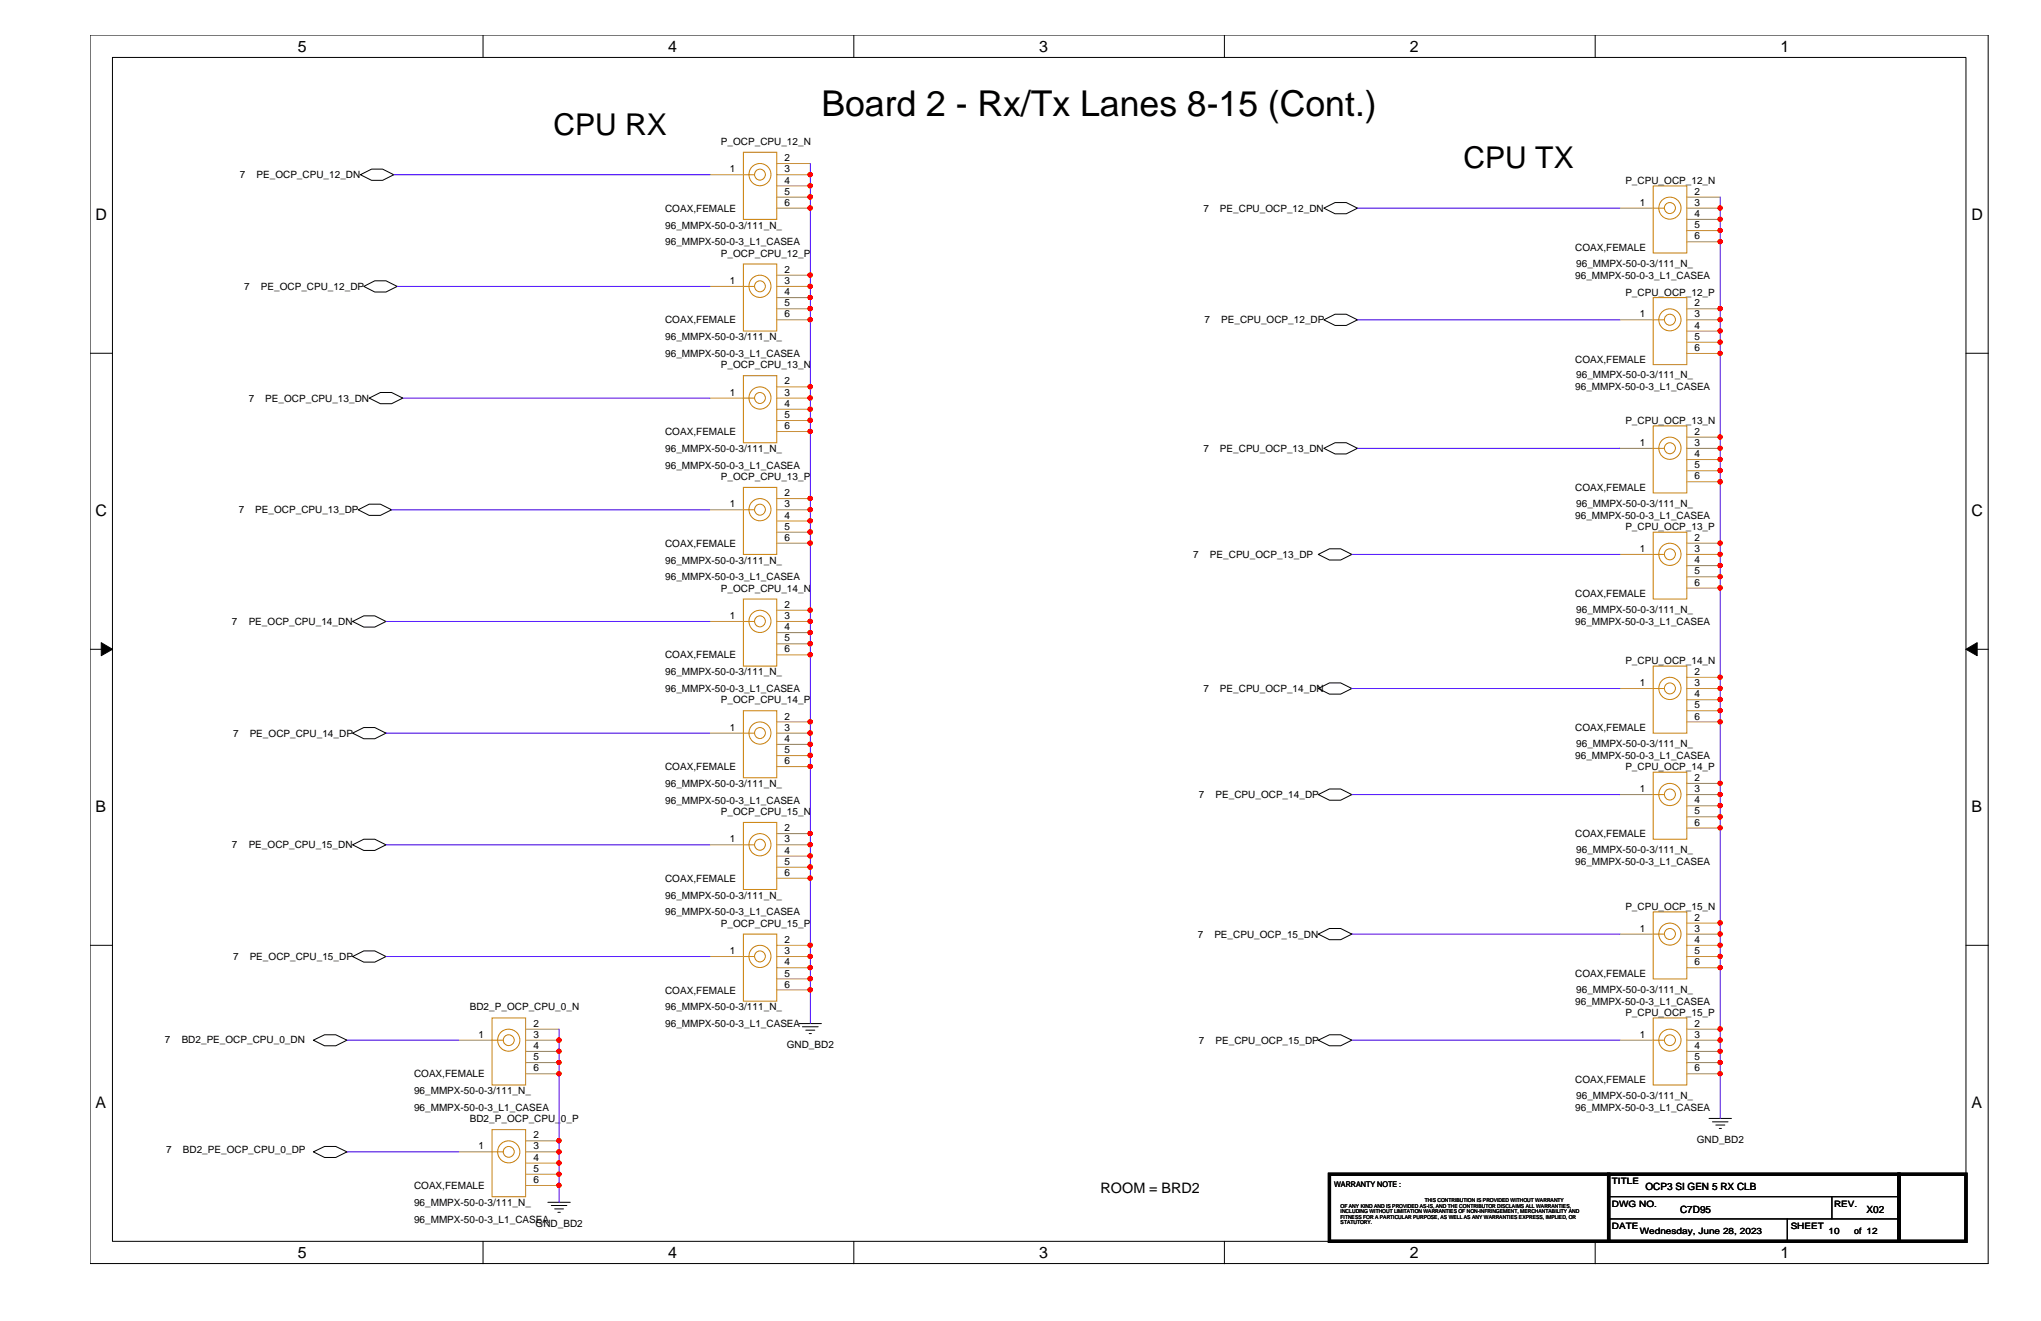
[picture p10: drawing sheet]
<svg xmlns="http://www.w3.org/2000/svg" width="432mm" height="279mm" viewBox="0 0 432 279" stroke-linecap="round" stroke-linejoin="round" font-family="sans-serif">
<path d="M19 7.4h401.6v259.8h-401.5zM23.8 12.1h392.1v250.5h-392.1z" fill="none" stroke="#000" stroke-width=".21"/>
<g fill="#fff">
<path d="M63 7.9h1.9v3.8h-1.9z"/>
<path d="M63 263.1h1.9v3.7h-1.9z"/>
</g>
<path d="M102.2 7.4v4.7M102.2 262.6v4.7" fill="none" stroke="#000" stroke-width=".21"/>
<g fill="#fff">
<path d="M141.4 7.9h1.9v3.8h-1.9z"/>
<path d="M141.4 263.1h1.9v3.7h-1.9z"/>
</g>
<path d="M180.6 7.4v4.7M180.6 262.6v4.7" fill="none" stroke="#000" stroke-width=".21"/>
<g fill="#fff">
<path d="M219.8 7.9h1.9v3.8h-1.9z"/>
<path d="M219.8 263.1h1.9v3.7h-1.9z"/>
</g>
<path d="M259 7.4v4.7M259 262.6v4.7" fill="none" stroke="#000" stroke-width=".21"/>
<g fill="#fff">
<path d="M298.2 7.9h1.9v3.8h-1.9z"/>
<path d="M298.2 263.1h1.9v3.7h-1.9z"/>
</g>
<path d="M337.5 7.4v4.7M337.5 262.6v4.7" fill="none" stroke="#000" stroke-width=".21"/>
<g fill="#fff">
<path d="M376.7 7.9h1.8v3.8h-1.8z"/>
<path d="M376.7 263.1h1.8v3.7h-1.8z"/>
<path d="M20.2 43.4h2.5v3.8h-2.5z"/>
<path d="M417.1 43.4h2.5v3.8h-2.5z"/>
<path d="M20.2 106h2.5v3.8h-2.5z"/>
<path d="M417.1 106h2.5v3.8h-2.5z"/>
</g>
<path d="M19.1 74.7h4.7M415.9 74.7h4.8" fill="none" stroke="#000" stroke-width=".21"/>
<g fill="#fff">
<path d="M20.2 168.6h2.3v3.8h-2.3z"/>
<path d="M417.1 168.6h2.3v3.8h-2.3z"/>
</g>
<path d="M19.1 137.3h4.7M415.9 137.3h4.8" fill="none" stroke="#000" stroke-width=".21"/>
<path d="M21.4 135.9l2.4 1.4-2.4 1.4zM415.9 137.3l2.4-1.4v2.8z" fill="#000" stroke="#000" stroke-width=".21"/>
<g fill="#fff">
<path d="M20.2 231.2h2.3v3.8h-2.3z"/>
<path d="M417.1 231.2h2.3v3.8h-2.3z"/>
</g>
<g fill="none" stroke="#000" stroke-width=".21">
<path d="M76.2 37l2.4-1.2h2.3l2.4 1.2-2.4 1.1h-2.3zM280.1 44l2.3-1.2h2.4l2.4 1.2-2.4 1.2h-2.4zM77 60.6l2.3-1.2h2.4l2.3 1.2-2.3 1.2h-2.4zM280.1 67.6l2.3-1.1h2.4l2.4 1.1-2.4 1.2h-2.4zM78.1 84.2l2.4-1.2h2.3l2.4 1.2-2.4 1.2h-2.3zM280.1 94.8l2.3-1.2h2.4l2.4 1.2-2.4 1.2h-2.4zM75.8 107.8l2.3-1.2h2.4l2.3 1.2-2.3 1.2h-2.4zM278.9 117.3l2.4-1.2h2.3l2.4 1.2-2.4 1.1h-2.3zM74.6 131.4l2.4-1.1h2.3l2.4 1.1-2.4 1.2h-2.3zM74.6 155.1l2.4-1.2h2.3l2.4 1.2-2.4 1.2h-2.3zM278.9 145.6l2.4-1.2h2.3l2.4 1.2-2.4 1.2h-2.3zM74.6 178.7l2.4-1.2h2.3l2.4 1.2-2.4 1.2h-2.3z"/>
<path d="M278.9 168.1l2.4-1.2h2.3l2.4 1.2-2.4 1.1h-2.3zM19.1 199.9h4.7M278.9 197.6l2.4-1.2h2.3l2.4 1.2-2.4 1.2h-2.3zM415.9 199.9h4.8M74.6 202.3l2.4-1.2h2.3l2.4 1.2-2.4 1.2h-2.3zM169.1 216.5h4.7M169.8 217.2h3.3M170.5 217.9h1.9M171.2 218.6h.5M66.3 220l2.4-1.1h2.3l2.4 1.1-2.4 1.2h-2.3zM278.9 220l2.4-1.1h2.3l2.4 1.1-2.4 1.2h-2.3zM361.6 236.6h4.7"/>
<path d="M362.3 237.3h3.3M363 238h1.9M363.7 238.7h.5M66.3 243.6l2.4-1.1h2.3l2.4 1.1-2.4 1.2h-2.3zM115.9 254.3h4.7M116.6 255h3.3M117.3 255.7h1.9M118 256.4h.5M340.3 253.1h61.4M340.3 257.8h61.4M378.1 257.8v4.8M387.6 253.1v4.7"/>
</g>
<path d="M281.3 248.4h59v14.2h-59zM340.3 248.4h61.4v14.2h-61.4zM401.7 248.4h14.2v14.2h-14.2z" fill="none" stroke="#000" stroke-width=".68"/>
<g fill="none" stroke="#cc8006" stroke-width=".21">
<path d="M157.3 32.2h7v14.2h-7zM157.3 37h2.3M349.8 39.3h7.1v14.2h-7.1zM157.3 55.8h7v14.2h-7zM349.8 44h2.3M157.3 79.5h7v14.1h-7zM157.3 60.6h2.3M349.8 67.6h2.3M349.8 62.9h7.1v14.2h-7.1zM157.3 84.2h2.3M349.8 94.8h2.3M349.8 90.1h7.1v14.2h-7.1z"/>
<path d="M157.3 103.1h7v14.2h-7zM157.3 107.8h2.3M349.8 117.3h2.3M349.8 112.6h7.1v14.1h-7.1zM157.3 126.7h7v14.2h-7zM157.3 131.4h2.3M157.3 150.3h7v14.2h-7zM157.3 155.1h2.3M349.8 145.6h2.3M349.8 140.9h7.1v14.2h-7.1zM157.3 173.9h7v14.2h-7zM157.3 178.7h2.3"/>
<path d="M349.8 168.1h2.3M349.8 163.3h7.1v14.2h-7.1zM157.3 197.6h7v14.2h-7zM349.8 197.6h2.3M349.8 192.9h7.1v14.2h-7.1zM104.1 215.3h7.1v14.2h-7.1zM157.3 202.3h2.3M349.8 215.3h7.1v14.2h-7.1zM104.1 238.9h7.1v14.2h-7.1zM104.1 220h2.4M349.8 220h2.3M104.1 243.6h2.4"/>
<circle cx="160.8" cy="36.9" r="2.34"/>
<circle cx="160.8" cy="36.9" r="1.15"/>
<circle cx="353.3" cy="44" r="1.17"/>
<circle cx="353.3" cy="44" r="2.35"/>
<circle cx="160.8" cy="60.5" r="2.34"/>
<circle cx="160.8" cy="60.5" r="1.15"/>
<circle cx="353.3" cy="67.6" r="1.17"/>
<circle cx="353.3" cy="67.6" r="2.35"/>
<circle cx="160.8" cy="84.2" r="2.34"/>
<circle cx="160.8" cy="84.2" r="1.15"/>
<circle cx="353.3" cy="94.8" r="2.36"/>
<circle cx="353.3" cy="94.8" r="1.17"/>
<circle cx="160.8" cy="107.8" r="2.34"/>
<circle cx="160.8" cy="107.8" r="1.15"/>
<circle cx="353.3" cy="117.2" r="2.36"/>
<circle cx="353.3" cy="117.2" r="1.17"/>
<circle cx="160.8" cy="131.4" r="2.34"/>
<circle cx="160.8" cy="131.4" r="1.15"/>
<circle cx="160.8" cy="155" r="2.34"/>
<circle cx="160.8" cy="155" r="1.15"/>
<circle cx="353.3" cy="145.6" r="2.36"/>
<circle cx="353.3" cy="145.6" r="1.17"/>
<circle cx="160.8" cy="178.7" r="2.34"/>
<circle cx="160.8" cy="178.7" r="1.15"/>
<circle cx="353.3" cy="168" r="2.36"/>
<circle cx="353.3" cy="168" r="1.17"/>
<circle cx="353.3" cy="197.5" r="1.17"/>
<circle cx="353.3" cy="197.6" r="2.35"/>
<circle cx="160.8" cy="202.3" r="2.34"/>
<circle cx="160.8" cy="202.3" r="1.15"/>
<circle cx="107.6" cy="220" r="2.35"/>
<circle cx="107.6" cy="220" r="1.15"/>
<circle cx="353.3" cy="220" r="2.35"/>
<circle cx="353.3" cy="220" r="1.15"/>
<circle cx="107.6" cy="243.6" r="2.35"/>
<circle cx="107.6" cy="243.6" r="1.15"/>
</g>
<g fill="none" stroke="#a84" stroke-width=".21">
<path d="M150.2 37h7.1M164.3 34.6h7.1M164.3 37h7.1M164.3 39.3h7.1M164.3 58.2h7.1M164.3 41.7h7.1M164.3 44h7.1M342.7 44h7.1M356.9 41.7h7M356.9 44h7M356.9 46.4h7M356.9 48.8h7"/>
<path d="M356.9 51.1h7M150.2 60.6h7.1M164.3 60.6h7.1M164.3 62.9h7.1M164.3 65.3h7.1M164.3 67.6h7.1M342.7 67.6h7.1M356.9 65.3h7M356.9 67.6h7M356.9 70h7M356.9 72.4h7M356.9 74.8h7"/>
<path d="M150.2 84.2h7.1M164.3 81.8h7.1M164.3 84.2h7.1M164.3 86.6h7.1M164.3 88.9h7.1M164.3 91.3h7.1M342.7 94.8h7.1M356.9 92.5h7M356.9 94.8h7M356.9 97.2h7M356.9 99.6h7M150.2 107.8h7.1"/>
<path d="M164.3 105.5h7.1M164.3 107.8h7.1M164.3 110.2h7.1M164.3 112.6h7.1M164.3 114.9h7.1M342.7 117.3h7.1M356.9 114.9h7M356.9 117.3h7M356.9 119.6h7M356.9 101.9h7M150.2 131.4h7.1M164.3 129.1h7.1"/>
<path d="M164.3 131.4h7.1M164.3 133.8h7.1M164.3 136.2h7.1M164.3 138.5h7.1M356.9 122h7M356.9 124.4h7M150.2 155.1h7.1M164.3 152.7h7.1M164.3 155.1h7.1M164.3 157.4h7.1M164.3 159.8h7.1M342.7 145.6h7.1"/>
<path d="M356.9 143.3h7M356.9 145.6h7M356.9 148h7M356.9 150.3h7M356.9 152.7h7M150.2 178.7h7.1M164.3 162.1h7.1M164.3 176.3h7.1M164.3 178.7h7.1M342.7 168.1h7.1M356.9 165.7h7M356.9 168.1h7"/>
<path d="M356.9 170.4h7M356.9 172.8h7M356.9 175.1h7M164.3 199.9h7.1M164.3 181.1h7.1M164.3 183.4h7.1M164.3 185.8h7.1M342.7 197.6h7.1M356.9 195.2h7M356.9 197.6h7M356.9 199.9h7M111.2 217.7h7.1"/>
<path d="M150.2 202.3h7.1M164.3 202.3h7.1M164.3 204.7h7.1M164.3 207.1h7.1M164.3 209.4h7.1M356.9 217.7h7M356.9 202.3h7M356.9 204.7h7M97 220h7.1M111.2 220h7.1M111.2 222.4h7.1M111.2 224.7h7.1"/>
<path d="M111.2 227.1h7.1M342.7 220h7.1M356.9 220h7M356.9 222.4h7M356.9 224.7h7M356.9 227.1h7M97 243.6h7.1M111.2 241.3h7.1M111.2 243.6h7.1M111.2 246h7.1M111.2 248.4h7.1M111.2 250.7h7.1"/>
</g>
<g fill="none" stroke="#4200ff" stroke-width=".21">
<path d="M83.3 37h66.9M171.4 34.6v181.9M287.2 44h55.5M363.9 41.7v194.9M84 60.6h66.2M287.2 67.6h55.5M85.2 84.2h65M287.2 94.8h55.5M82.8 107.8h67.4M286 117.3h56.7M81.7 131.4h68.5M81.7 155.1h68.5"/>
<path d="M286 145.6h56.7M81.7 178.7h68.5M286 168.1h56.7M286 197.6h56.7M81.7 202.3h68.5M118.3 217.7v36.6M73.4 220h23.6M286 220h56.7M73.4 243.6h23.6"/>
</g>
<g fill="#f00" stroke="#f00" stroke-width=".21">
<circle cx="171.4" cy="91.2" r=".46"/>
<circle cx="171.4" cy="105.4" r=".46"/>
<circle cx="171.4" cy="107.8" r=".46"/>
<circle cx="171.4" cy="110.2" r=".46"/>
<circle cx="171.4" cy="112.5" r=".47"/>
<circle cx="171.4" cy="114.9" r=".46"/>
<circle cx="171.4" cy="129" r=".46"/>
<circle cx="171.4" cy="131.4" r=".46"/>
<circle cx="171.4" cy="133.8" r=".46"/>
<circle cx="171.4" cy="136.1" r=".47"/>
<circle cx="171.4" cy="138.5" r=".46"/>
<circle cx="171.4" cy="152.7" r=".46"/>
<circle cx="171.4" cy="155" r=".46"/>
<circle cx="171.4" cy="157.4" r=".46"/>
<circle cx="171.4" cy="159.8" r=".47"/>
<circle cx="171.4" cy="162.1" r=".46"/>
<circle cx="171.4" cy="176.3" r=".46"/>
<circle cx="171.4" cy="178.7" r=".46"/>
<circle cx="171.4" cy="183.4" r=".47"/>
<circle cx="171.4" cy="181" r=".46"/>
<circle cx="171.4" cy="199.9" r=".46"/>
<circle cx="171.4" cy="185.7" r=".46"/>
<circle cx="171.4" cy="202.3" r=".46"/>
<circle cx="171.4" cy="207" r=".47"/>
<circle cx="171.4" cy="204.7" r=".46"/>
<circle cx="171.4" cy="209.4" r=".46"/>
<circle cx="171.4" cy="36.9" r=".46"/>
<circle cx="171.4" cy="39.3" r=".46"/>
<circle cx="171.4" cy="41.7" r=".47"/>
<circle cx="171.4" cy="58.2" r=".46"/>
<circle cx="171.4" cy="44" r=".46"/>
<circle cx="171.4" cy="62.9" r=".46"/>
<circle cx="171.4" cy="60.6" r=".46"/>
<circle cx="171.4" cy="65.3" r=".47"/>
<circle cx="171.4" cy="81.8" r=".46"/>
<circle cx="171.4" cy="67.6" r=".46"/>
<circle cx="171.4" cy="84.2" r=".46"/>
<circle cx="171.4" cy="88.9" r=".47"/>
<circle cx="171.4" cy="86.5" r=".46"/>
<circle cx="118.2" cy="220" r=".46"/>
<circle cx="118.3" cy="224.7" r=".45"/>
<circle cx="118.3" cy="222.3" r=".45"/>
<circle cx="118.2" cy="241.3" r=".46"/>
<circle cx="118.3" cy="227.1" r=".45"/>
<circle cx="118.2" cy="243.6" r=".46"/>
<circle cx="118.3" cy="246" r=".45"/>
<circle cx="118.3" cy="248.3" r=".45"/>
<circle cx="118.3" cy="250.7" r=".45"/>
<circle cx="363.9" cy="44" r=".45"/>
<circle cx="363.9" cy="46.4" r=".45"/>
<circle cx="363.9" cy="48.7" r=".45"/>
<circle cx="363.9" cy="51.1" r=".45"/>
<circle cx="363.9" cy="65.3" r=".46"/>
<circle cx="363.9" cy="67.6" r=".45"/>
<circle cx="363.9" cy="70" r=".45"/>
<circle cx="363.9" cy="72.4" r=".45"/>
<circle cx="363.9" cy="74.7" r=".45"/>
<circle cx="363.9" cy="92.4" r=".45"/>
<circle cx="363.9" cy="94.8" r=".45"/>
<circle cx="363.9" cy="97.2" r=".45"/>
<circle cx="363.9" cy="99.5" r=".46"/>
<circle cx="363.9" cy="101.9" r=".46"/>
<circle cx="363.9" cy="114.9" r=".45"/>
<circle cx="363.9" cy="117.2" r=".45"/>
<circle cx="363.9" cy="119.6" r=".45"/>
<circle cx="363.9" cy="122" r=".45"/>
<circle cx="363.9" cy="124.3" r=".46"/>
<circle cx="363.9" cy="143.2" r=".45"/>
<circle cx="363.9" cy="145.6" r=".45"/>
<circle cx="363.9" cy="147.9" r=".46"/>
<circle cx="363.9" cy="150.3" r=".45"/>
<circle cx="363.9" cy="152.7" r=".45"/>
<circle cx="363.9" cy="165.7" r=".45"/>
<circle cx="363.9" cy="168" r=".45"/>
<circle cx="363.9" cy="170.4" r=".46"/>
<circle cx="363.9" cy="172.8" r=".46"/>
<circle cx="363.9" cy="175.1" r=".45"/>
<circle cx="363.9" cy="195.2" r=".46"/>
<circle cx="363.9" cy="197.5" r=".45"/>
<circle cx="363.9" cy="199.9" r=".45"/>
<circle cx="363.9" cy="202.3" r=".45"/>
<circle cx="363.9" cy="204.7" r=".45"/>
<circle cx="363.9" cy="217.6" r=".46"/>
<circle cx="363.9" cy="220" r=".46"/>
<circle cx="363.9" cy="222.3" r=".45"/>
<circle cx="363.9" cy="224.7" r=".45"/>
<circle cx="363.9" cy="227.1" r=".45"/>
</g>
<text font-size="7.5" x="173.8" y="24.6">Board 2 - Rx/Tx Lanes 8-15 (Cont.)</text>
<g font-size="6.3">
<text x="117.1" y="28.5">CPU RX</text>
<text x="309.6" y="35.6">CPU TX</text>
</g>
<g font-size="3.4">
<text x="63" y="11">5</text>
<text x="141.4" y="11">4</text>
<text x="219.8" y="11">3</text>
<text x="298.2" y="11">2</text>
<text x="376.7" y="11">1</text>
<text x="20.2" y="46.5">D</text>
<text x="417.1" y="46.5">D</text>
<text x="20.2" y="109.1">C</text>
<text x="417.1" y="109.1">C</text>
<text x="20.2" y="171.7">B</text>
<text x="417.1" y="171.7">B</text>
<text x="20.2" y="234.3">A</text>
<text x="417.1" y="234.3">A</text>
<text x="63" y="266.1">5</text>
<text x="141.4" y="266.1">4</text>
<text x="219.8" y="266.1">3</text>
<text x="298.2" y="266.1">2</text>
<text x="376.7" y="266.1">1</text>
</g>
<text font-size="3" x="232.8" y="252.3">ROOM = BRD2</text>
<g font-size="2.1">
<text x="152.5" y="30.6">P_OCP_CPU_12_N</text>
<text x="166" y="34.1">2</text>
<text x="50.7" y="37.7">7</text>
<text x="54.3" y="37.7">PE_OCP_CPU_12_DN</text>
<text x="154.4" y="36.4">1</text>
<text x="166" y="36.4">3</text>
<text x="166" y="38.8">4</text>
<text x="166" y="41.2">5</text>
<text x="343.9" y="38.9">P_CPU_OCP_12_N</text>
<text x="358.5" y="41.2">2</text>
<text x="140.7" y="44.8">COAX,FEMALE</text>
<text x="166" y="43.5">6</text>
<text x="254.6" y="44.8">7</text>
<text x="258.1" y="44.8">PE_CPU_OCP_12_DN</text>
<text x="346.9" y="43.5">1</text>
<text x="358.5" y="43.5">3</text>
<text x="358.5" y="45.9">4</text>
<text x="140.7" y="48.3">96_MMPX-50-0-3/111_N_</text>
<text x="140.7" y="51.9">96_MMPX-50-0-3_L1_CASEA</text>
<text x="333.2" y="53.1">COAX,FEMALE</text>
<text x="358.5" y="48.3">5</text>
<text x="358.5" y="50.6">6</text>
<text x="152.5" y="54.3">P_OCP_CPU_12_P</text>
<text x="166" y="57.7">2</text>
<text x="333.2" y="59">96_MMPX-50-0-3_L1_CASEA</text>
<text x="333.5" y="56.4">96_MMPX-50-0-3/111_N_</text>
<text x="51.6" y="61.3">7</text>
<text x="55.2" y="61.3">PE_OCP_CPU_12_DP</text>
<text x="154.4" y="60.1">1</text>
<text x="166" y="60.1">3</text>
<text x="166" y="62.4">4</text>
<text x="166" y="64.8">5</text>
<text x="343.9" y="62.5">P_CPU_OCP_12_P</text>
<text x="358.5" y="64.8">2</text>
<text x="140.7" y="68.4">COAX,FEMALE</text>
<text x="140.7" y="72">96_MMPX-50-0-3/111_N_</text>
<text x="166" y="67.1">6</text>
<text x="254.8" y="68.4">7</text>
<text x="258.4" y="68.4">PE_CPU_OCP_12_DP</text>
<text x="346.9" y="67.1">1</text>
<text x="358.5" y="67.1">3</text>
<text x="358.5" y="69.5">4</text>
<text x="358.5" y="71.9">5</text>
<text x="140.7" y="75.5">96_MMPX-50-0-3_L1_CASEA</text>
<text x="152.5" y="77.9">P_OCP_CPU_13_N</text>
<text x="333.2" y="76.7">COAX,FEMALE</text>
<text x="358.5" y="74.3">6</text>
<text x="154.4" y="83.7">1</text>
<text x="166" y="81.3">2</text>
<text x="166" y="83.7">3</text>
<text x="333.2" y="82.6">96_MMPX-50-0-3_L1_CASEA</text>
<text x="333.5" y="80">96_MMPX-50-0-3/111_N_</text>
<text x="52.6" y="85">7</text>
<text x="56.1" y="85">PE_OCP_CPU_13_DN</text>
<text x="166" y="86.1">4</text>
<text x="166" y="88.4">5</text>
<text x="343.9" y="89.7">P_CPU_OCP_13_N</text>
<text x="140.7" y="92">COAX,FEMALE</text>
<text x="140.7" y="95.6">96_MMPX-50-0-3/111_N_</text>
<text x="166" y="90.8">6</text>
<text x="254.6" y="95.6">7</text>
<text x="258.1" y="95.6">PE_CPU_OCP_13_DN</text>
<text x="346.9" y="94.3">1</text>
<text x="358.5" y="91.9">2</text>
<text x="358.5" y="94.3">3</text>
<text x="140.7" y="99.1">96_MMPX-50-0-3_L1_CASEA</text>
<text x="152.5" y="101.5">P_OCP_CPU_13_P</text>
<text x="358.5" y="96.7">4</text>
<text x="358.5" y="99.1">5</text>
<text x="358.5" y="101.4">6</text>
<text x="154.4" y="107.3">1</text>
<text x="166" y="104.9">2</text>
<text x="166" y="107.3">3</text>
<text x="333.2" y="103.8">COAX,FEMALE</text>
<text x="333.5" y="107.2">96_MMPX-50-0-3/111_N_</text>
<text x="50.5" y="108.6">7</text>
<text x="54" y="108.6">PE_OCP_CPU_13_DP</text>
<text x="166" y="109.7">4</text>
<text x="166" y="112.1">5</text>
<text x="333.2" y="109.8">96_MMPX-50-0-3_L1_CASEA</text>
<text x="343.9" y="112.1">P_CPU_OCP_13_P</text>
<text x="140.7" y="115.7">COAX,FEMALE</text>
<text x="140.7" y="119.2">96_MMPX-50-0-3/111_N_</text>
<text x="166" y="114.4">6</text>
<text x="252.4" y="118">7</text>
<text x="256" y="118">PE_CPU_OCP_13_DP</text>
<text x="346.9" y="116.8">1</text>
<text x="358.5" y="114.4">2</text>
<text x="358.5" y="116.8">3</text>
<text x="358.5" y="119.1">4</text>
<text x="140.7" y="122.8">96_MMPX-50-0-3_L1_CASEA</text>
<text x="152.5" y="125.1">P_OCP_CPU_14_N</text>
<text x="358.5" y="121.5">5</text>
<text x="358.5" y="123.9">6</text>
<text x="154.4" y="130.9">1</text>
<text x="166" y="128.6">2</text>
<text x="166" y="130.9">3</text>
<text x="333.2" y="126.3">COAX,FEMALE</text>
<text x="333.5" y="129.6">96_MMPX-50-0-3/111_N_</text>
<text x="49.1" y="132.2">7</text>
<text x="52.6" y="132.2">PE_OCP_CPU_14_DN</text>
<text x="166" y="133.3">4</text>
<text x="166" y="135.7">5</text>
<text x="333.2" y="132.2">96_MMPX-50-0-3_L1_CASEA</text>
<text x="140.7" y="139.3">COAX,FEMALE</text>
<text x="140.7" y="142.8">96_MMPX-50-0-3/111_N_</text>
<text x="166" y="138">6</text>
<text x="343.9" y="140.5">P_CPU_OCP_14_N</text>
<text x="358.5" y="142.7">2</text>
<text x="140.7" y="146.4">96_MMPX-50-0-3_L1_CASEA</text>
<text x="152.5" y="148.8">P_OCP_CPU_14_P</text>
<text x="254.6" y="146.4">7</text>
<text x="258.1" y="146.4">PE_CPU_OCP_14_DN</text>
<text x="346.9" y="145.1">1</text>
<text x="358.5" y="145.1">3</text>
<text x="358.5" y="147.5">4</text>
<text x="358.5" y="149.8">5</text>
<text x="49.3" y="155.8">7</text>
<text x="52.8" y="155.8">PE_OCP_CPU_14_DP</text>
<text x="154.4" y="154.6">1</text>
<text x="166" y="152.2">2</text>
<text x="166" y="154.6">3</text>
<text x="333.2" y="154.6">COAX,FEMALE</text>
<text x="358.5" y="152.2">6</text>
<text x="166" y="156.9">4</text>
<text x="166" y="159.3">5</text>
<text x="166" y="161.6">6</text>
<text x="333.2" y="160.6">96_MMPX-50-0-3_L1_CASEA</text>
<text x="333.5" y="157.9">96_MMPX-50-0-3/111_N_</text>
<text x="140.7" y="162.9">COAX,FEMALE</text>
<text x="140.7" y="166.5">96_MMPX-50-0-3/111_N_</text>
<text x="343.9" y="162.9">P_CPU_OCP_14_P</text>
<text x="346.9" y="167.6">1</text>
<text x="358.5" y="165.2">2</text>
<text x="358.5" y="167.6">3</text>
<text x="140.7" y="170">96_MMPX-50-0-3_L1_CASEA</text>
<text x="152.5" y="172.4">P_OCP_CPU_15_N</text>
<text x="253.6" y="168.8">7</text>
<text x="257.2" y="168.8">PE_CPU_OCP_14_DP</text>
<text x="358.5" y="169.9">4</text>
<text x="358.5" y="172.3">5</text>
<text x="49.1" y="179.5">7</text>
<text x="52.6" y="179.5">PE_OCP_CPU_15_DN</text>
<text x="154.4" y="178.2">1</text>
<text x="166" y="175.8">2</text>
<text x="166" y="178.2">3</text>
<text x="333.2" y="177.1">COAX,FEMALE</text>
<text x="358.5" y="174.6">6</text>
<text x="166" y="180.6">4</text>
<text x="166" y="182.9">5</text>
<text x="166" y="185.3">6</text>
<text x="333.2" y="183">96_MMPX-50-0-3_L1_CASEA</text>
<text x="333.5" y="180.4">96_MMPX-50-0-3/111_N_</text>
<text x="140.7" y="186.5">COAX,FEMALE</text>
<text x="140.7" y="190.1">96_MMPX-50-0-3/111_N_</text>
<text x="140.7" y="193.6">96_MMPX-50-0-3_L1_CASEA</text>
<text x="152.5" y="196">P_OCP_CPU_15_P</text>
<text x="343.9" y="192.4">P_CPU_OCP_15_N</text>
<text x="346.9" y="197.1">1</text>
<text x="358.5" y="194.7">2</text>
<text x="358.5" y="197.1">3</text>
<text x="49.3" y="203.1">7</text>
<text x="52.8" y="203.1">PE_OCP_CPU_15_DP</text>
<text x="154.4" y="201.8">1</text>
<text x="166" y="199.4">2</text>
<text x="166" y="201.8">3</text>
<text x="253.4" y="198.3">7</text>
<text x="256.9" y="198.3">PE_CPU_OCP_15_DN</text>
<text x="358.5" y="199.4">4</text>
<text x="358.5" y="201.8">5</text>
<text x="166" y="204.2">4</text>
<text x="166" y="206.5">5</text>
<text x="166" y="208.9">6</text>
<text x="333.2" y="206.6">COAX,FEMALE</text>
<text x="333.5" y="209.9">96_MMPX-50-0-3/111_N_</text>
<text x="358.5" y="204.2">6</text>
<text x="99.4" y="213.7">BD2_P_OCP_CPU_0_N</text>
<text x="140.7" y="210.1">COAX,FEMALE</text>
<text x="140.7" y="213.7">96_MMPX-50-0-3/111_N_</text>
<text x="333.2" y="212.5">96_MMPX-50-0-3_L1_CASEA</text>
<text x="343.9" y="214.9">P_CPU_OCP_15_P</text>
<text x="34.9" y="220.6">7</text>
<text x="38.4" y="220.6">BD2_PE_OCP_CPU_0_DN</text>
<text x="101.3" y="219.5">1</text>
<text x="112.9" y="217.2">2</text>
<text x="112.9" y="219.5">3</text>
<text x="112.9" y="221.9">4</text>
<text x="140.7" y="217.3">96_MMPX-50-0-3_L1_CASEA</text>
<text x="166.5" y="221.7">GND_BD2</text>
<text x="253.6" y="220.8">7</text>
<text x="257.2" y="220.8">PE_CPU_OCP_15_DP</text>
<text x="346.9" y="219.5">1</text>
<text x="358.5" y="217.2">2</text>
<text x="358.5" y="219.5">3</text>
<text x="358.5" y="221.9">4</text>
<text x="87.6" y="227.9">COAX,FEMALE</text>
<text x="112.9" y="224.2">5</text>
<text x="112.9" y="226.6">6</text>
<text x="358.5" y="224.2">5</text>
<text x="358.5" y="226.6">6</text>
<text x="87.6" y="231.4">96_MMPX-50-0-3/111_N_</text>
<text x="333.2" y="229.1">COAX,FEMALE</text>
<text x="333.5" y="232.4">96_MMPX-50-0-3/111_N_</text>
<text x="87.6" y="234.9">96_MMPX-50-0-3_L1_CASEA</text>
<text x="99.4" y="237.3">BD2_P_OCP_CPU_0_P</text>
<text x="333.2" y="234.9">96_MMPX-50-0-3_L1_CASEA</text>
<text x="35.1" y="243.9">7</text>
<text x="38.7" y="243.9">BD2_PE_OCP_CPU_0_DP</text>
<text x="101.3" y="243.1">1</text>
<text x="112.9" y="240.8">2</text>
<text x="112.9" y="243.1">3</text>
<text x="112.9" y="245.5">4</text>
<text x="359" y="241.8">GND_BD2</text>
<text x="87.6" y="251.5">COAX,FEMALE</text>
<text x="112.9" y="247.9">5</text>
<text x="112.9" y="250.2">6</text>
<text x="348.1" y="251.7">OCP3 SI GEN 5 RX CLB</text>
<text x="87.6" y="255.1">96_MMPX-50-0-3/111_N_</text>
<text x="355.4" y="256.5">C7D95</text>
<text x="394.9" y="256.5">X02</text>
<text x="87.6" y="258.6">96_MMPX-50-0-3_L1_CASEA</text>
<text x="113.3" y="259.5">GND_BD2</text>
</g>
<g font-size="1.9">
<text x="341" y="250.5">TITLE</text>
<text x="341" y="255.3">DWG NO.</text>
<text x="388" y="255.3">REV.</text>
<text x="341" y="260">DATE</text>
<text x="346.9" y="260.9">Wednesday, June 28, 2023</text>
<text x="378.8" y="260">SHEET</text>
<text x="386.8" y="260.9">10</text>
<text x="392.3" y="260.9">of 12</text>
</g>
<text font-size="1.7" x="282.2" y="251">WARRANTY NOTE :</text>
<g font-size="1.1">
<text x="283.6" y="255.4">OF ANY KIND AND IS PROVIDED AS-IS, AND THE CONTRIBUTOR DISCLAIMS ALL WARRANTIES,</text>
<text x="283.6" y="256.6">INCLUDING WITHOUT LIMITATION WARRANTIES OF NON-INFRINGEMENT, MERCHANTABILITY AND</text>
<text x="283.6" y="257.8">FITNESS FOR A PARTICULAR PURPOSE, AS WELL AS ANY WARRANTIES EXPRESS, IMPLIED, OR</text>
<text x="301.4" y="254.2">THIS CONTRIBUTION IS PROVIDED WITHOUT WARRANTY</text>
<text x="283.6" y="259">STATUTORY.</text>
</g>
</svg>
